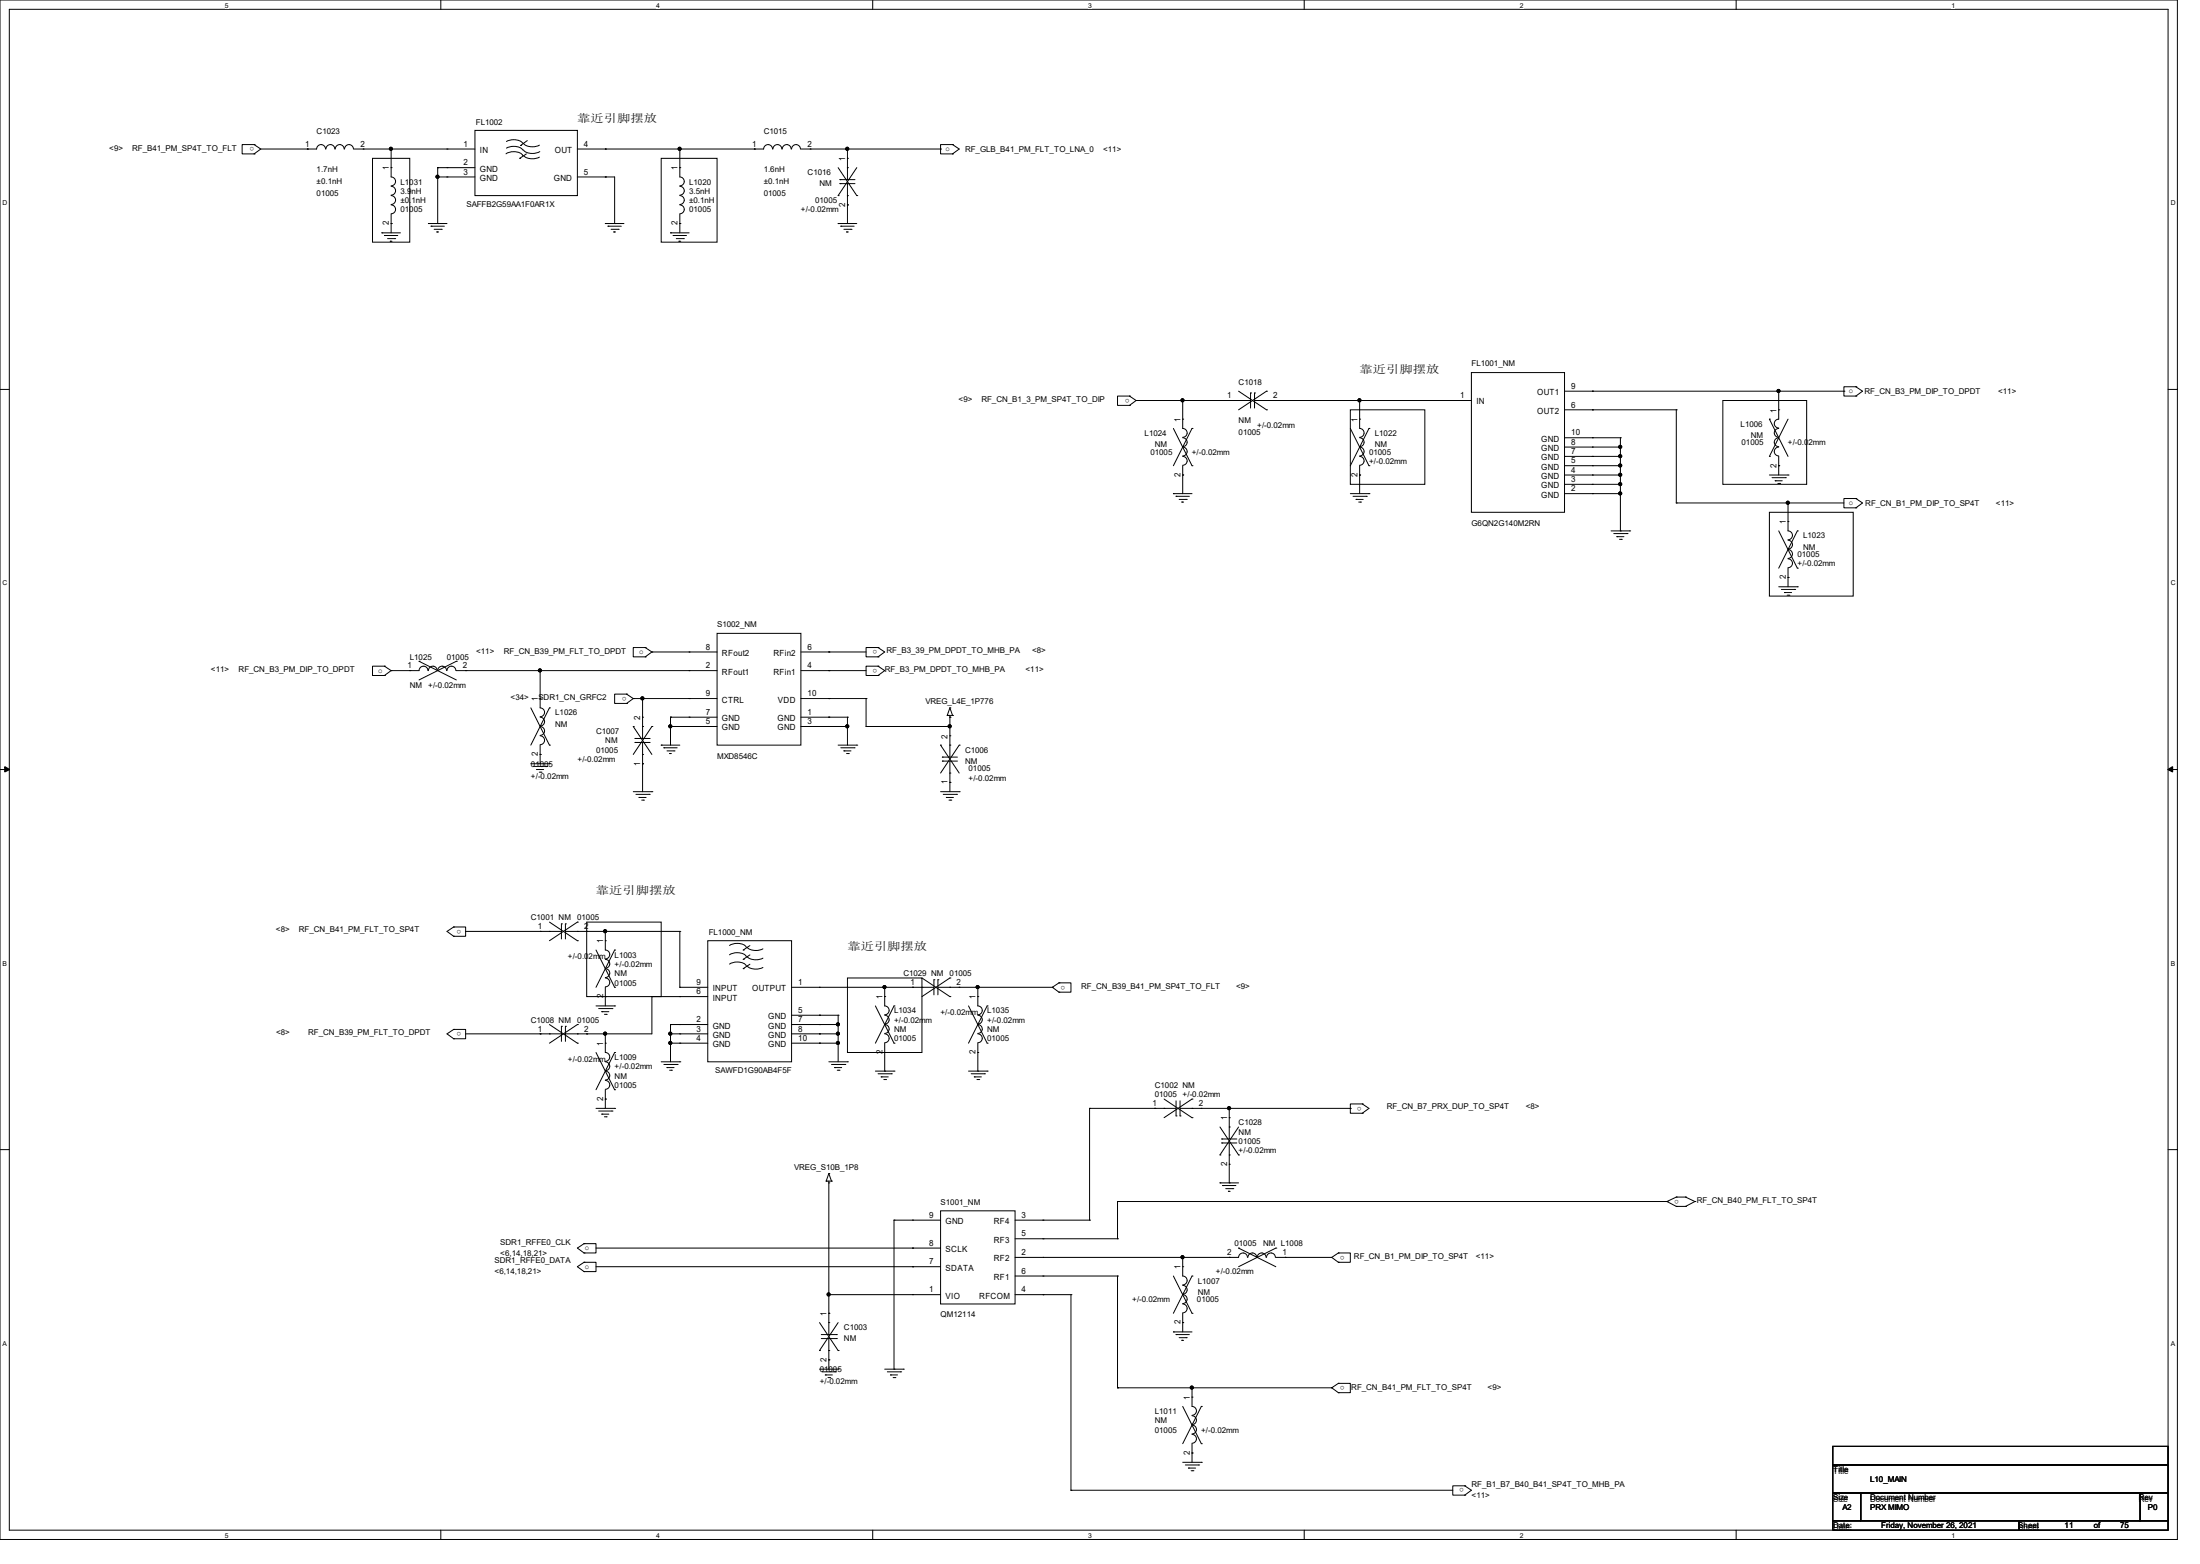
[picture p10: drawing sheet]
<svg xmlns="http://www.w3.org/2000/svg" width="210mm" height="149mm" viewBox="0 0 210 149" stroke-linecap="round" stroke-linejoin="round" font-family="sans-serif">
<path d="M0 0h207.9v146.9h-207.9zM.9 .9h206.1v145.2h-206.1z" fill="none" stroke="#000" stroke-width=".1"/>
<g fill="#fff">
<path d="M21.5 .1h.3v.7h-.3z"/>
<path d="M21.5 146.2h.3v.7h-.3z"/>
</g>
<path d="M42.1 0v.9M42.1 146v.9" fill="none" stroke="#000" stroke-width=".1"/>
<g fill="#fff">
<path d="M62.7 .1h.3v.7h-.3z"/>
<path d="M62.7 146.2h.3v.7h-.3z"/>
</g>
<path d="M83.3 0v.9M83.3 146v.9" fill="none" stroke="#000" stroke-width=".1"/>
<g fill="#fff">
<path d="M103.9 .1h.3v.7h-.3z"/>
<path d="M103.9 146.2h.3v.7h-.3z"/>
</g>
<path d="M124.5 0v.9M124.5 146v.9" fill="none" stroke="#000" stroke-width=".1"/>
<g fill="#fff">
<path d="M145.1 .1h.3v.7h-.3z"/>
<path d="M145.1 146.2h.3v.7h-.3z"/>
</g>
<path d="M165.7 0v.9M165.7 146v.9" fill="none" stroke="#000" stroke-width=".1"/>
<g fill="#fff">
<path d="M186.3 .1h.3v.7h-.3z"/>
<path d="M186.3 146.2h.3v.7h-.3z"/>
<path d="M.3 19h.4v.7h-.4z"/>
<path d="M207.2 19h.5v.7h-.5z"/>
<path d="M.3 55.3h.4v.7h-.4z"/>
<path d="M207.2 55.3h.5v.7h-.5z"/>
</g>
<path d="M0 37.2h.9M207 37.2h.9" fill="none" stroke="#000" stroke-width=".1"/>
<g fill="#fff">
<path d="M.3 91.6h.4v.7h-.4z"/>
<path d="M207.2 91.6h.4v.7h-.4z"/>
</g>
<path d="M0 73.4h.9M207 73.4h.9" fill="none" stroke="#000" stroke-width=".1"/>
<path d="M.5 73.2l.4 .2-.4 .3zM207 73.4l.4-.2v.5z" fill="#000" stroke="#000" stroke-width=".13"/>
<g fill="#fff">
<path d="M.3 127.8h.3v.8h-.3z"/>
<path d="M207.2 127.8h.4v.8h-.4z"/>
</g>
<g fill="none" stroke="#000" stroke-width=".1">
<path d="M24.3 13.8l.6 .4M24.3 14.7h.1M24.3 13.8h.1M24.3 13.8h-1.2v.9h1.2M24.9 14.2h5.3a.42 .42 0 0 1 .4-.4 .42 .42 0 0 1 .5 .4M24.9 14.2l-.6 .5M29.3 14.2h.1M31.1 14.2a.42 .42 0 0 1 .4-.4 .42 .42 0 0 1 .5 .4M32 14.2a.42 .42 0 0 1 .4-.4 .42 .42 0 0 1 .5 .4M32.9 14.2a.42 .42 0 0 1 .4-.4 .42 .42 0 0 1 .4 .4M33.8 14.2h11.5M34.7 14.2h.1"/>
<path d="M35.6 15.1h3.5v8h-3.5zM37.3 16h.1M37.3 17.8a.42 .42 0 0 1 .5 .4 .42 .42 0 0 1-.5 .4M37.3 18.7a.42 .42 0 0 1 .5 .4 .42 .42 0 0 1-.5 .4M37.3 19.6a.42 .42 0 0 1 .5 .4 .42 .42 0 0 1-.5 .4M37.3 14.2v2.7a.42 .42 0 0 1 .5 .4 .42 .42 0 0 1-.5 .4M37.3 14.2h.1M41.8 16h3.5M41.8 16.9h3.5M41.8 16h.1M41.8 16.9h.1M41.8 16v5.3"/>
<path d="M42.7 14.2h.1M42.7 16h.1M42.7 16.9h.1M45.3 12.4h9.8v6.3h-9.8zM48.3 14.7a1.27 1.27 0 0 1 1.6 .2M48.3 13.5l.5-.1a1.19 1.19 0 0 1 1.1 .3M48.3 14.1l.5-.1a1.19 1.19 0 0 1 1.1 .3M49.6 15.1h.1M49.7 13.9h.1M50 13.7a1.27 1.27 0 0 0 1.5 .2M50 14.3a1.27 1.27 0 0 0 1.5 .2M50 14.9a1.38 1.38 0 0 0 1.5 .1"/>
<path d="M50.2 14.7l-.6 .4M50.3 13.4l-.6 .5M55.1 14.2h17.8a.42 .42 0 0 1 .4-.4 .42 .42 0 0 1 .4 .4M55.1 16.9h3.6v4.4M57.8 14.2h.1M57.8 16.9h.1M63.1 15.1h5.4v8h-5.4zM64.9 17.8a.42 .42 0 0 1 .4 .4 .42 .42 0 0 1-.4 .4M64.9 18.7a.42 .42 0 0 1 .4 .4 .42 .42 0 0 1-.4 .4M64.9 19.6a.42 .42 0 0 1 .4 .4 .42 .42 0 0 1-.4 .4M64.9 14.2v2.7a.42 .42 0 0 1 .4 .4 .42 .42 0 0 1-.4 .4M64.9 16h.1"/>
<path d="M64.9 14.2h.1M72 14.2h.1M73.8 14.2a.42 .42 0 0 1 .4-.4 .42 .42 0 0 1 .4 .4M74.7 14.2a.42 .42 0 0 1 .4-.4 .42 .42 0 0 1 .4 .4M75.6 14.2a.42 .42 0 0 1 .4-.4 .42 .42 0 0 1 .4 .4M76.5 14.2h13.3M77.3 14.2h.1M80 18.7h.1M80 16l1.8 2.7M80.2 17.1h.1M80.2 17.5h.1M80.2 17.1h1.4"/>
<path d="M80.2 17.5h1.4M80.9 16h.1M80.9 18.7h.1M80.9 15.1h.1M80.9 19.6h.1M80.9 17.5v3.8M80.9 14.2h.1M80.9 14.2v2.9M81.8 18.7h.1M81.8 16l-1.8 2.7M89.8 14.2h.1M90.9 13.8l.7 .4-.7 .5"/>
<path d="M90.9 13.8h.1M90.9 14.7h.1M90.9 13.8h-1.1v.9h1.1M36.4 22.2h.1M36.4 22.2h1.8M36.7 22.5h1.3M36.7 22.5h.1M37 22.8h.7M37.3 23h.1M37.3 21.3h.1M37.3 20.4v1.8M37.7 22.8h.1"/>
<path d="M40.9 21.3h.1M40.9 21.3h1.8M41.1 21.6h1.3M41.1 21.6h.1M41.4 21.9h.7M41.7 22.1h.1M41.7 22.1h.2M41.8 21.3h.1M42.1 21.9h.1M57.8 21.3h1.8M57.8 21.3h.1M58 21.6h1.3"/>
<path d="M58 21.6h.1M58.3 21.9h.7M58.6 22.1h.2M58.6 22.1h.1M58.7 21.3h.1M59 21.9h.1M64 22.2h1.8M64 22.2h.1M64.3 22.5h1.2M64.3 22.5h.1M64.6 22.8h.6M64.8 23h.2"/>
<path d="M64.8 23h.1M64.9 21.3h.1M64.9 20.4v1.8M65.2 22.8h.1M80 21.3h1.8M80 21.3h.1M80.3 21.6h1.2M80.3 21.6h.1M80.6 21.9h.6M80.8 22.1h.2M80.8 22.1h.1M81.2 21.9h.1"/>
<path d="M107.8 37.8l.7 .4M107.8 38.7h.1M107.8 37.8h.1M107.8 37.8h-1.1v.9h1.1M108.5 38.2h.1M108.5 38.2l-.7 .5M108.5 38.2h10.9M112.9 38.2v2.7a.42 .42 0 0 1 .4 .4 .42 .42 0 0 1-.4 .4M112.9 38.2h.1M117.3 38.2h.1M118.2 38.2h.1M118.2 37.3l2.7 1.8"/>
<path d="M119.4 37.5h.1M119.4 37.5v1.4M119.8 37.5h.1M119.8 37.5v1.4M119.8 38.2h20.7M120.9 38.2h.1M120.9 39.1h.1M120.9 37.3h.1M120.9 37.3l-2.7 1.8M121.8 38.2h.1M128.9 39.1h7.1v7.1h-7.1zM129.8 38.2v2.7a.42 .42 0 0 1 .4 .4 .42 .42 0 0 1-.4 .4"/>
<path d="M129.8 38.2h.1M137.8 38.2h.1M140.5 35.6h8.9v13.3h-8.9zM149.4 37.3h26.6M149.4 39.1h10.6M152 37.3h.1M152 39.1h.1M160 39.1h.1M160 39.1v8.9M164.5 38.2h8v8h-8zM169.8 39.1h.1M169.8 37.3v2.7a.42 .42 0 0 0-.4 .4 .42 .42 0 0 0 .4 .5"/>
<path d="M169.8 37.3h.1M176 37.3h.1M177.2 36.9l.6 .4-.6 .5M177.2 36.9h.1M177.2 37.8h.1M177.2 36.9h-1.2v.9h1.2M112 47.1h.1M112 40.9l1.8 3.5M112 47.1h1.8M112.3 47.4h.1M112.3 47.4h1.2M112.6 47.7h.6"/>
<path d="M112.8 47.9h.1M112.8 47.9h.2M112.9 40h.1M112.9 45.3h.1M112.9 44.5v2.6M112.9 41.8a.42 .42 0 0 1 .4 .4 .42 .42 0 0 1-.4 .4M112.9 42.7a.42 .42 0 0 1 .4 .4 .42 .42 0 0 1-.4 .4M112.9 43.6a.42 .42 0 0 1 .4 .4 .42 .42 0 0 1-.4 .4M113.2 47.7h.1M113.8 40.9l-1.8 3.6M113.8 40.9h.1M113.8 44.5h.1"/>
<path d="M128.9 47.1h1.8M128.9 40.9l1.8 3.5M129.2 47.4h1.2M129.5 47.7h.1M129.5 47.7h.6M129.7 47.9h.2M129.8 41.8a.42 .42 0 0 1 .4 .4 .42 .42 0 0 1-.4 .4M129.8 42.7a.42 .42 0 0 1 .4 .4 .42 .42 0 0 1-.4 .4M129.8 43.6a.42 .42 0 0 1 .4 .4 .42 .42 0 0 1-.4 .4M129.8 40h.1M129.8 45.3h.1M129.8 44.5v2.6"/>
<path d="M129.9 47.9h.1M130.4 47.4h.1M130.7 40.9l-1.8 3.6M130.7 47.1h.1M130.7 40.9h.1M130.7 44.5h.1M149.4 47.1h5.3M149.4 45.3h5.3M149.4 46.2h5.3M149.4 44.5h5.3M149.4 43.6h5.3M149.4 42.7h5.3"/>
<path d="M149.4 41.8h5.3M152 47.1h.1M152 46.2h.1M152 45.3h.1M152 44.5h.1M152 43.6h.1M152 42.7h.1M152 41.8h.1M153.8 50.7h1.8M154.1 50.9h1.2M154.3 51.2h.1M154.3 51.2h.7"/>
<path d="M154.6 51.5h.2M154.7 43.6h.1M154.7 44.5h.1M154.7 45.3h.1M154.7 46.2h.1M154.7 41.8h.1M154.7 42.7h.1M154.7 47.1h.1M154.7 50.7h.1M154.7 41.8v8.9M154.8 51.5h.1M155.3 50.9h.1"/>
<path d="M155.6 50.7h.1M160 48h16M160 48h.1M168.9 40h.1M168.9 43.6h.1M168.9 45.3h1.8M168.9 40l1.8 3.6M168.9 48.9h8v8h-8zM169.2 45.6h1.2M169.5 45.9h.1M169.5 45.9h.6M169.7 46.1h.2"/>
<path d="M169.8 40.9a.42 .42 0 0 0-.4 .4 .42 .42 0 0 0 .4 .4M169.8 41.8a.42 .42 0 0 0-.4 .4 .42 .42 0 0 0 .4 .4M169.8 42.7a.42 .42 0 0 0-.4 .4 .42 .42 0 0 0 .4 .4M169.8 44.5h.1M169.8 56h1.8M169.8 50.7l1.8 3.5M169.8 43.6v1.7M169.9 46.1h.1M170.1 56.3h1.2M170.3 56.6h.7M170.3 56.6h.1M170.4 45.6h.1"/>
<path d="M170.6 56.8h.2M170.7 45.3h.1M170.7 49.8h.1M170.7 55.1h.1M170.7 54.2v1.8M170.7 40l-1.8 3.6M170.7 51.6a.42 .42 0 0 1 .4 .4 .42 .42 0 0 1-.4 .4M170.7 52.5a.42 .42 0 0 1 .4 .4 .42 .42 0 0 1-.4 .4M170.7 53.3a.42 .42 0 0 1 .4 .5 .42 .42 0 0 1-.4 .4M170.7 48v2.7a.42 .42 0 0 1 .4 .4 .42 .42 0 0 1-.4 .4M170.7 48h.1M170.8 56.8h.1"/>
<path d="M171.3 56.3h.1M171.6 56h.1M171.6 50.7h.1M171.6 54.2h.1M171.6 50.7l-1.8 3.5M177.2 47.6l.6 .4-.6 .5M177.2 47.6h.1M177.2 48.5h.1M177.2 47.6h-1.2v.9h1.2M36.7 63.6l.6 .4M36.7 63.6h.1M36.7 64.5h.1"/>
<path d="M36.7 63.6h-1.1v.9h1.1M37.3 64l-.6 .5M37.3 64h.1M37.3 64h2.7a.42 .42 0 0 1 .4-.4 .42 .42 0 0 1 .5 .4M39.1 64h.1M40 63.1h.1M40 63.1l3.6 1.8M40.9 64a.42 .42 0 0 1 .4-.4 .42 .42 0 0 1 .4 .4M41.8 64a.42 .42 0 0 1 .4-.4 .42 .42 0 0 1 .4 .4M42.7 64a.42 .42 0 0 1 .4-.4 .42 .42 0 0 1 .4 .4M43.6 63.1l-3.6 1.8M43.6 63.1h.1"/>
<path d="M43.6 64h24.9M44.5 64h.1M50.7 67.6l1.8 3.5M50.7 72.9h1.8M50.9 73.2h1.3M51.2 73.4h.7M51.2 73.4h.1M51.5 73.7h.1M51.6 68.5a.42 .42 0 0 1 .4 .4 .42 .42 0 0 1-.4 .4M51.6 69.3a.42 .42 0 0 1 .4 .5 .42 .42 0 0 1-.4 .4M51.6 70.2a.42 .42 0 0 1 .4 .5 .42 .42 0 0 1-.4 .4M51.6 66.7h.1"/>
<path d="M51.6 72h.1M51.6 71.1v1.8M51.6 64v3.6a.42 .42 0 0 1 .4 .4 .42 .42 0 0 1-.4 .4M51.6 64h.1M51.6 73.7h.1M52.2 73.2h.1M52.5 67.6h.1M52.5 71.1h.1M52.5 67.6l-1.8 3.5M52.5 72.9h.1M59.8 67.1h.1M59.8 66.3h.1"/>
<path d="M59.8 66.3h-1.1v.8h1.1M59.8 66.3l.7 .4M60.5 69.3l1.7 2.7M60.5 69.3h.1M60.5 75.6h1.7M60.5 66.7l-.7 .4M60.5 66.7h.1M60.5 66.7h8M60.6 70.9h.1M60.6 70.5h.1M60.6 70.9h1.5M60.6 70.5h1.5"/>
<path d="M60.7 75.8h1.3M61 76.1h.7M61 76.1h.1M61.3 76.4h.1M61.3 72h.1M61.3 69.3h.1M61.3 72.9h.1M61.3 68.5h.1M61.3 70.9v4.7M61.3 66.7h.1M61.3 66.7v3.8M61.4 76.4h.1"/>
<path d="M61.6 61.8l.6 .4M61.6 61.8h.1M61.6 62.7h.1M61.6 61.8h-1.1v.9h1.1M62 75.8h.1M62.2 75.6h.1M62.2 69.3h.1M62.2 62.2l-.6 .5M62.2 69.3l-1.7 2.7M62.2 62.2h.1M62.2 62.2h6.3M63.1 71.1h.1"/>
<path d="M63.1 71.1h1.8M63.4 71.4h.1M63.4 71.4h1.2M63.7 71.7h.6M63.9 71.9h.2M63.9 71.9h.1M64 68.5h4.5M64 69.3h4.5M64 68.5h.1M64 69.3h.1M64 68.5v2.6M64.3 71.7h.1"/>
<path d="M65.8 64h.1M65.8 69.3h.1M65.8 68.5h.1M65.8 62.2h.1M65.8 66.7h.1M68.5 60.5h8v10.6h-8zM76.5 64h6.2M76.5 68.5h4.4M76.5 69.3h4.4M76.5 62.2h6.2M76.5 66.7h6.2M79.1 68.5h.1"/>
<path d="M79.1 69.3h.1M79.1 64h.1M79.1 62.2h.1M79.1 66.7h.1M80 71.1h1.8M80.3 71.4h1.2M80.6 71.7h.6M80.6 71.7h.1M80.8 71.9h.2M80.9 69.3h.1M80.9 68.5h.1M80.9 68.5v2.6"/>
<path d="M81 71.9h.1M81.5 71.4h.1M81.8 71.1h.1M82.7 66.7h.1M82.7 66.7v2.6M82.7 69.3h.1M82.7 69.3h8M83.8 63.6l.7 .4-.7 .5M83.8 61.8l.7 .4-.7 .5M83.8 64.5h.1M83.8 63.6h.1M83.8 63.6h-1.1v.9h1.1"/>
<path d="M83.8 62.7h.1M83.8 61.8h.1M83.8 61.8h-1.1v.9h1.1M89.8 75.6h1.8M89.8 71.1l1.8 2.7M89.8 71.1h.1M90 72.6h1.4M90 72.3h1.4M90 72.6h.1M90 72.3h.1M90 75.8h1.3M90.3 76.1h.1"/>
<path d="M90.3 76.1h.7M90.4 68.3h.1M90.4 68.3h.5M90.6 76.4h.2M90.7 68.5h.1M90.7 67.6h.1M90.7 73.8h.1M90.7 71.1h.1M90.7 74.7h.1M90.7 70.2h.1M90.7 68.3v4M90.7 72.6v3"/>
<path d="M90.7 67.6l-.3 .7M90.7 67.6l.2 .7M90.7 69.3h.1M90.8 76.4h.1M90.9 68.3h.1M91.3 75.8h.1M91.6 75.6h.1M91.6 71.1h.1M91.6 71.1l-1.8 2.7M43.3 98.3l-.6 .4 .6 .4M43.3 88.5l-.6 .4 .6 .5M43.3 99.1h.1"/>
<path d="M43.3 98.3h.1M43.3 98.3h1.2v.8h-1.2M43.3 89.4h.1M43.3 88.5h.1M43.3 88.5h1.2v.9h-1.2M44.5 88.9h9.1M44.5 98.7h9.1M51.6 88.9h.1M51.6 98.7h.1M52.5 88.9h.1M52.5 88l2.6 1.8M52.5 98.7h.1"/>
<path d="M52.5 97.8l2.6 1.8M53.6 88.2h.1M53.6 88.2v1.4M53.6 98h.1M53.6 98v1.4M54 88.2h.1M54 88.2v1.4M54 88.9h10.9M54 98h.1M54 98v1.4M55.1 88l-2.6 1.8M55.1 88.9h.1"/>
<path d="M55.1 89.8h.1M55.1 88h.1M55.1 97.8l-2.6 1.8M55.1 98.7h.1M55.1 99.6h.1M55.1 97.8h.1M56 88.9h.1M56 98.7h.1M56 88h7.1v7.1h-7.1zM56.9 96h1.8M56.9 90.7l1.8 3.5M57.2 96.3h1.2"/>
<path d="M57.4 96.6h.7M57.4 96.6h.1M57.7 96.8h.2M57.8 91.6a.42 .42 0 0 1 .4 .4 .42 .42 0 0 1-.4 .4M57.8 92.5a.42 .42 0 0 1 .4 .4 .42 .42 0 0 1-.4 .4M57.8 93.3a.42 .42 0 0 1 .4 .5 .42 .42 0 0 1-.4 .4M57.8 99.6h.1M57.8 88.9v1.8a.42 .42 0 0 1 .4 .4 .42 .42 0 0 1-.4 .4M57.8 89.8h.1M57.8 95.1h.1M57.8 88.9h.1M57.8 94.2v1.8"/>
<path d="M57.8 98.7v1.8a.42 .42 0 0 1 .4 .4 .42 .42 0 0 1-.4 .4M57.8 98.7h.1M57.9 96.8h.1M58.4 96.3h.1M58.7 90.7l-1.8 3.5M58.7 96h.1M58.7 90.7h.1M58.7 94.2h.1M62.2 95.1h.1M62.2 95.1v3.6h-8.2M62.2 95.1h5.4M64 98.7h.1"/>
<path d="M64 99.6h.1M64 98.7h3.6M64 99.6h3.6M64 97.8h.1M64 97.8v3.5M64 97.8h3.6M64.9 94.2h2.7M64.9 97.8h.1M64.9 98.7h.1M64.9 99.6h.1M64.9 95.1h.1M64.9 94.2h.1"/>
<path d="M64.9 88.9h.1M64.9 88.9v5.3M67.6 89.8h8v11.5h-8zM69.6 90.2a1.27 1.27 0 0 1 1.6 .2M69.6 91.1a1.27 1.27 0 0 1 1.6 .2M69.6 92a1.27 1.27 0 0 1 1.6 .2M71 90.7h.1M71 91.6h.1M71 92.5h.1M71.3 90.4a1.38 1.38 0 0 0 1.5 .2M71.3 91.3a1.38 1.38 0 0 0 1.5 .2M71.3 92.2a1.38 1.38 0 0 0 1.5 .1"/>
<path d="M71.6 90.3l-.6 .4M71.6 91.1l-.6 .5M71.6 92l-.6 .5M75.6 98.7h4.4M75.6 94.2h13.6M75.6 97.8h4.4M75.6 99.6h4.4M75.6 96.9h4.4M78.2 94.2h.1M78.2 96.9h.1M78.2 97.8h.1M78.2 98.7h.1"/>
<path d="M78.2 99.6h.1M80 96.9h.1M80 96.9v4.4M80 97.8h.1M80 98.7h.1M80 99.6h.1M80.9 93.3h7.1v7.2h-7.1zM83.6 96l1.7 3.6M84.5 95.1h.1M84.5 99.6v2.6M84.5 96.9a.42 .42 0 0 1 .4 .4 .42 .42 0 0 1-.4 .4M84.5 97.8a.42 .42 0 0 1 .4 .4 .42 .42 0 0 1-.4 .4"/>
<path d="M84.5 98.7a.42 .42 0 0 1 .4 .4 .42 .42 0 0 1-.4 .4M84.5 94.2v1.8a.42 .42 0 0 1 .4 .4 .42 .42 0 0 1-.4 .5M84.5 94.2h.1M85.3 96h.1M85.3 99.6h.1M85.3 96l-1.7 3.6M87.1 94.2h.1M88 94.2h.1M88 93.3l2.7 1.8M89.2 93.5h.1M89.2 93.5v1.5M89.5 93.5h.1"/>
<path d="M89.5 93.5v1.5M89.5 94.2h11M90.7 93.3l-2.7 1.8M90.7 94.2h.1M90.7 95.1h.1M90.7 93.3h.1M91.6 94.2h.1M92.5 96l1.7 3.6M93.3 95.1h.1M93.3 99.6v2.6M93.3 96.9a.42 .42 0 0 1 .5 .4 .42 .42 0 0 1-.5 .4M93.3 97.8a.42 .42 0 0 1 .5 .4 .42 .42 0 0 1-.5 .4"/>
<path d="M93.3 98.7a.42 .42 0 0 1 .5 .4 .42 .42 0 0 1-.5 .4M93.3 94.2v1.8a.42 .42 0 0 1 .5 .4 .42 .42 0 0 1-.5 .5M93.3 94.2h.1M94.2 96l-1.7 3.6M94.2 96h.1M94.2 99.6h.1M100.5 94.2l.6 .5M100.5 94.2h.1M101.1 94.7h.1M101.1 93.8h.1M101.1 93.8h1.1v.9h-1.1M101.1 93.8l-.6 .4"/>
<path d="M0 109.7h.9M55.8 118.7h.1M55.8 119.6h.1M55.8 118.7h1.1v.9h-1.1M55.8 118.7l-.7 .4 .7 .5M56.9 100.5l1.8 3.5M56.9 105.8h1.8M56.9 119.1h32.9M57.2 106h1.2M57.4 106.3h.7M57.4 106.3h.1M57.7 106.6h.2"/>
<path d="M57.8 101.3a.42 .42 0 0 1 .4 .5 .42 .42 0 0 1-.4 .4M57.8 102.2a.42 .42 0 0 1 .4 .5 .42 .42 0 0 1-.4 .4M57.8 103.1a.42 .42 0 0 1 .4 .4 .42 .42 0 0 1-.4 .5M57.8 104.9h.1M57.8 104v1.8M57.9 106.6h.1M58.4 106h.1M58.7 100.5l-1.8 3.5M58.7 100.5h.1M58.7 104h.1M58.7 105.8h.1M63.1 101.3h1.8"/>
<path d="M63.4 101.6h1.2M63.7 101.9h.6M63.7 101.9h.1M63.9 102.2h.2M64.1 102.2h.1M64.6 101.6h.1M64.9 101.3h.1M78.9 112.7h.1M78.9 112.7h.5M79.1 101.3h1.8M79.1 112.9h.1M79.1 112h.1"/>
<path d="M79.1 112.7v14.7M79.1 112l-.2 .7M79.1 112l.3 .7M79.4 101.6h1.2M79.4 112.7h.1M79.7 101.9h.6M79.7 101.9h.1M79.9 102.2h.2M80.1 102.2h.1M80.6 101.6h.1M80.9 101.3h.1M83.6 102.2h1.7"/>
<path d="M83.8 102.5h1.3M84.1 102.8h.7M84.1 102.8h.1M84.4 103h.1M84.5 100.5h.1M84.5 102.2h.1M84.5 103h.1M85.1 102.5h.1M85.3 102.2h.1M85.3 116.5h.1M85.3 116.5v14.2M85.3 116.5h4.5"/>
<path d="M87.1 119.1h.1M87.1 116.5h.1M89.8 115.6h7.1v8.9h-7.1zM92.5 102.2h1.7M92.7 102.5h1.3M93 102.8h.7M93 102.8h.1M93.3 103h.1M93.3 100.5h.1M93.3 102.2h.1M93.4 103h.1M94 102.5h.1"/>
<path d="M94.2 102.2h.1M96.9 116.5h7.1M96.9 118.2h9.8M99.6 116.5h.1M99.6 118.2h.1M104 116.5h.1M104 105.8h.1M104 105.8h8.3M104 105.8v10.7M106.7 118.2h.1M106.7 114.7h.1M106.7 114.7v3.5"/>
<path d="M106.7 114.7h52.4M110.2 105.8h.1M111.1 105.8h.1M111.1 104.9l2.7 1.8M112.3 106.5h.1M112.3 105.1v1.4M112.6 106.5h.1M112.6 105.8h16.3M112.6 105.1v1.4M113.8 105.8h.1M113.8 104.9h.1M113.8 106.7h.1"/>
<path d="M113.8 104.9l-2.7 1.8M114.7 105.8h.1M116.5 112.9h.1M116.5 110.2h.1M116.5 107.6l1.7 2.6M116.5 112.9h1.7M116.6 108.7h1.5M116.6 109.1h1.5M116.6 108.7h.1M116.6 109.1h.1M116.7 113.2h.1M116.7 113.2h1.3"/>
<path d="M117 113.5h.7M117.3 113.7h.1M117.3 107.6h.1M117.3 110.2h.1M117.3 106.7h.1M117.3 111.1h.1M117.3 109.1v3.8M117.3 105.8h.1M117.3 112.9h.1M117.3 105.8v2.9M117.7 113.5h.1M118.2 119.1l3.6 1.8"/>
<path d="M118.2 110.2h.1M118.2 119.1h.1M118.2 107.6l-1.7 2.6M121.8 119.1h.1M121.8 119.1l-3.6 1.8M127.8 119.6l-.7 .4M127.8 119.6h.1M127.8 119.6h1.1v.9h-1.1M128.9 105.8h.1M130 105.4l.7 .4-.7 .5M130 106.3h.1M130 105.4h.1"/>
<path d="M130 105.4h-1.1v.9h1.1M159.1 114.7h.1M159.1 114.7l.9 .4M160 114.3l-.9 .4M160 115.1h.9M160 115.1h.1M160 114.3h.1M160 114.3h.9M160.9 115.1h.1M160.9 114.3h.1M160.9 114.3l.9 .4M161.8 114.7h.1"/>
<path d="M161.8 114.7l-.9 .4M207 109.7h.9M55.8 120.5h.1M55.8 121.4h.1M55.8 120.5h1.1v.9h-1.1M55.8 120.5l-.7 .4 .7 .5M56.9 120.9h32.9M78.2 128.9h.1M78.2 126.2l1.8 2.7M78.2 130.7h1.8M78.4 127.4h1.4M78.4 127.8h1.4"/>
<path d="M78.5 130.9h1.3M78.8 131.2h.7M78.8 131.2h.1M79 131.5h.2M79.1 126.2h.1M79.1 128.9h.1M79.1 125.3h.1M79.1 129.8h.1M79.1 127.8v2.9M79.1 123.6h.1M79.1 123.6h10.7M79.2 131.5h.1"/>
<path d="M79.8 130.9h.1M79.8 127.4h.1M79.8 127.8h.1M80 128.9h.1M80 126.2l-1.8 2.7M80 130.7h.1M84.5 130.7h1.7M84.7 130.9h1.3M85 131.2h.7M85 131.2h.1M85.3 131.5h.1M85.3 130.7h.1"/>
<path d="M85.4 131.5h.1M86 130.9h.1M86.2 130.7h.1M87.1 123.6h.1M87.1 120.9h.1M96.9 120h21.3a.42 .42 0 0 1 .5-.4 .42 .42 0 0 1 .4 .4M96.9 123.6h5.3M96.9 121.8h9.8M99.6 120h.1M99.6 123.6h.1M99.6 121.8h.1M102.2 123.6h.1"/>
<path d="M102.2 123.6v18.6M106.7 132.5h.1M106.7 121.8h.1M106.7 121.8v10.7M106.7 132.5h20.4M112 121.8l1.8 3.5M112 127.1h.1M112 127.1h1.8M112.3 127.4h.1M112.3 127.4h1.2M112.6 127.7h.6M112.8 127.9h.1"/>
<path d="M112.8 127.9h.2M112.9 120.9h.1M112.9 126.2h.1M112.9 134.2l1.8 3.6M112.9 125.3v1.8M112.9 122.7a.42 .42 0 0 1 .4 .4 .42 .42 0 0 1-.4 .4M112.9 123.6a.42 .42 0 0 1 .4 .4 .42 .42 0 0 1-.4 .4M112.9 124.5a.42 .42 0 0 1 .4 .4 .42 .42 0 0 1-.4 .4M112.9 120v1.8a.42 .42 0 0 1 .4 .4 .42 .42 0 0 1-.4 .4M112.9 120h.1M112.9 139.6h1.8M113.2 139.8h1.2"/>
<path d="M113.2 127.7h.1M113.8 121.8l-1.8 3.5M113.8 133.4h.1M113.8 138.7h.1M113.8 121.8h.1M113.8 125.3h.1M113.8 137.8v1.8M113.8 135.1a.42 .42 0 0 1 .4 .5 .42 .42 0 0 1-.4 .4M113.8 136a.42 .42 0 0 1 .4 .4 .42 .42 0 0 1-.4 .5M113.8 136.9a.42 .42 0 0 1 .4 .4 .42 .42 0 0 1-.4 .5M113.8 132.5v1.7a.42 .42 0 0 1 .4 .5 .42 .42 0 0 1-.4 .4M113.8 132.5h.1"/>
<path d="M114.4 139.8h.1M114.7 134.2h.1M114.7 137.8h.1M114.7 134.2l-1.8 3.6M114.7 139.6h.1M117.3 120h.1M119.1 120a.42 .42 0 0 1 .4-.4 .42 .42 0 0 1 .5 .4M120 120a.42 .42 0 0 1 .4-.4 .42 .42 0 0 1 .5 .4M120.9 120a.42 .42 0 0 1 .4-.4 .42 .42 0 0 1 .5 .4M121.8 120h5.3M122.7 120h.1M127.1 132.5l.7 .4"/>
<path d="M127.1 120l.7 .5M127.1 132.5h.1M127.8 132l-.7 .5M127.8 132.9h.1M127.8 132h.1M127.8 132h1.1v.9h-1.1M127.8 120.5h.1M175 138h32v1.8h-32zM175 139.8h32v2.7h-32zM102.2 142.2h.1M102.2 142.2h36.5M113.5 140.1h.6"/>
<path d="M113.5 140.1h.1M113.7 140.4h.2M113.9 140.4h.1M139.8 142.7h.1M139.8 141.8h.1M139.8 141.8h-1.1v.9h1.1M139.8 141.8l.7 .4-.7 .5M175 145.2h17.7v.9h-17.7zM175 142.5h2.6v2.7h-2.6zM177.6 142.5h26.7v2.7h-26.7zM192.7 145.2h14.3v.9h-14.3zM204.3 142.5h2.7v2.7h-2.7z"/>
</g>
<g fill="#000" stroke="#000" stroke-width=".1">
<circle cx="37.3" cy="14.2" r=".15"/>
<circle cx="41.8" cy="16.9" r=".15"/>
<circle cx="64.9" cy="14.2" r=".15"/>
<circle cx="80.9" cy="14.2" r=".15"/>
<circle cx="112.9" cy="38.2" r=".15"/>
<circle cx="129.8" cy="38.2" r=".15"/>
<circle cx="169.8" cy="37.3" r=".15"/>
<circle cx="154.7" cy="44.4" r=".15"/>
<circle cx="154.7" cy="45.3" r=".15"/>
<circle cx="154.7" cy="47.1" r=".15"/>
<circle cx="154.7" cy="43.5" r=".15"/>
<circle cx="154.7" cy="42.7" r=".15"/>
<circle cx="154.7" cy="46.2" r=".15"/>
<circle cx="170.7" cy="48" r=".15"/>
<circle cx="51.5" cy="64" r=".15"/>
<circle cx="61.3" cy="66.7" r=".15"/>
<circle cx="64" cy="69.3" r=".15"/>
<circle cx="80.9" cy="69.3" r=".15"/>
<circle cx="90.7" cy="69.3" r=".15"/>
<circle cx="57.8" cy="88.9" r=".15"/>
<circle cx="57.8" cy="98.7" r=".15"/>
<circle cx="64" cy="99.5" r=".15"/>
<circle cx="64" cy="98.7" r=".15"/>
<circle cx="80" cy="97.8" r=".15"/>
<circle cx="80" cy="99.5" r=".15"/>
<circle cx="80" cy="98.7" r=".15"/>
<circle cx="84.4" cy="94.2" r=".15"/>
<circle cx="93.3" cy="94.2" r=".15"/>
<circle cx="112.9" cy="120" r=".15"/>
<circle cx="117.3" cy="105.8" r=".15"/>
<circle cx="79.1" cy="123.5" r=".15"/>
<circle cx="113.8" cy="132.4" r=".15"/>
</g>
<g font-size="1.1">
<text x="55.1" y="11.6">靠近引脚摆放</text>
<text x="129.8" y="35.6">靠近引脚摆放</text>
<text x="56.9" y="85.4">靠近引脚摆放</text>
<text x="80.9" y="90.7">靠近引脚摆放</text>
</g>
<g font-size=".8">
<text x="45.4" y="11.9">FL1002</text>
<text x="10.4" y="14.4">&lt;9&gt;</text>
<text x="12.6" y="14.4">RF_B41_PM_SP4T_TO_FLT</text>
<text x="24.3" y="14.1" transform="rotate(-180 24.3 14.1)">o</text>
<text x="29.1" y="14">1</text>
<text x="30.2" y="12.7">C1023</text>
<text x="30.2" y="16.4">1.7nH</text>
<text x="30.2" y="17.5">±0.1nH</text>
<text x="34.4" y="14">2</text>
<text x="37.1" y="16.3" transform="rotate(-90 37.1 16.3)">1</text>
<text x="38.2" y="17.6">L1031</text>
<text x="44.2" y="14">1</text>
<text x="44.2" y="15.8">2</text>
<text x="44.2" y="16.7">3</text>
<text x="45.8" y="14.6">IN</text>
<text x="45.8" y="16.4">GND</text>
<text x="45.8" y="17.3">GND</text>
<text x="52.9" y="17.3">GND</text>
<text x="53" y="14.6">OUT</text>
<text x="55.7" y="16.7">5</text>
<text x="55.7" y="14">4</text>
<text x="64.7" y="16.3" transform="rotate(-90 64.7 16.3)">1</text>
<text x="65.8" y="17.6">L1020</text>
<text x="71.8" y="14">1</text>
<text x="72.9" y="12.7">C1015</text>
<text x="72.9" y="16.4">1.6nH</text>
<text x="72.9" y="17.5">±0.1nH</text>
<text x="77.1" y="14">2</text>
<text x="77.1" y="16.7">C1016</text>
<text x="78.2" y="17.8">NM</text>
<text x="80.7" y="15.4" transform="rotate(-90 80.7 15.4)">1</text>
<text x="90.3" y="14.4">o</text>
<text x="92.1" y="14.5">RF_GLB_B41_PM_FLT_TO_LNA_0</text>
<text x="105.3" y="14.5">&lt;11&gt;</text>
<text x="30.2" y="18.7">01005</text>
<text x="37.1" y="21.5" transform="rotate(-90 37.1 21.5)">2</text>
<text x="38.2" y="18.5">3.9nH</text>
<text x="38.2" y="19.4">±0.1nH</text>
<text x="38.2" y="20.3">01005</text>
<text x="44.5" y="19.7">SAFFB2G59AA1F0AR1X</text>
<text x="64.7" y="21.5" transform="rotate(-90 64.7 21.5)">2</text>
<text x="65.8" y="18.5">3.5nH</text>
<text x="65.8" y="19.4">±0.1nH</text>
<text x="65.8" y="20.3">01005</text>
<text x="72.9" y="18.7">01005</text>
<text x="76.5" y="20.3">+/-0.02mm</text>
<text x="77.8" y="19.4">01005</text>
<text x="80.7" y="19.7" transform="rotate(-90 80.7 19.7)">2</text>
<text x="140.5" y="35">FL1001_NM</text>
<text x="91.5" y="38.4">&lt;9&gt;</text>
<text x="93.7" y="38.4">RF_CN_B1_3_PM_SP4T_TO_DIP</text>
<text x="107.8" y="38.1" transform="rotate(-180 107.8 38.1)">o</text>
<text x="109.3" y="41.6">L1024</text>
<text x="112.7" y="40.3" transform="rotate(-90 112.7 40.3)">1</text>
<text x="117.1" y="38">1</text>
<text x="118.2" y="36.7">C1018</text>
<text x="118.2" y="40.4">NM</text>
<text x="118.2" y="41.5">01005</text>
<text x="120" y="40.9">+/-0.02mm</text>
<text x="121.5" y="38">2</text>
<text x="129.6" y="40.3" transform="rotate(-90 129.6 40.3)">1</text>
<text x="131.2" y="41.6">L1022</text>
<text x="139.4" y="38">1</text>
<text x="140.9" y="38.6">IN</text>
<text x="146.7" y="37.7">OUT1</text>
<text x="146.7" y="39.5">OUT2</text>
<text x="150" y="37.1">9</text>
<text x="150" y="38.9">6</text>
<text x="150" y="41.6">10</text>
<text x="166.2" y="40.7">L1006</text>
<text x="167.1" y="41.8">NM</text>
<text x="169.6" y="39.4" transform="rotate(-90 169.6 39.4)">1</text>
<text x="176.5" y="37.5">o</text>
<text x="178" y="37.6">RF_CN_B3_PM_DIP_TO_DPDT</text>
<text x="190.7" y="37.6">&lt;11&gt;</text>
<text x="109.8" y="43.4">01005</text>
<text x="110.2" y="42.7">NM</text>
<text x="112.7" y="45.5" transform="rotate(-90 112.7 45.5)">2</text>
<text x="113.8" y="43.4">+/-0.02mm</text>
<text x="129.6" y="45.5" transform="rotate(-90 129.6 45.5)">2</text>
<text x="130.7" y="43.4">01005</text>
<text x="130.7" y="44.3">+/-0.02mm</text>
<text x="131.2" y="42.7">NM</text>
<text x="147.1" y="47.5">GND</text>
<text x="147.1" y="46.6">GND</text>
<text x="147.1" y="45.7">GND</text>
<text x="147.1" y="44.8">GND</text>
<text x="147.1" y="43.9">GND</text>
<text x="147.1" y="43.1">GND</text>
<text x="147.1" y="42.2">GND</text>
<text x="150" y="46.9">2</text>
<text x="150" y="46">3</text>
<text x="150" y="45.1">4</text>
<text x="150" y="44.2">5</text>
<text x="150" y="43.3">7</text>
<text x="150" y="42.5">8</text>
<text x="166.3" y="42.5">01005</text>
<text x="169.6" y="44.6" transform="rotate(-90 169.6 44.6)">2</text>
<text x="170.7" y="42.5">+/-0.02mm</text>
<text x="140.5" y="50.2">G6QN2G140M2RN</text>
<text x="170.5" y="50" transform="rotate(-90 170.5 50)">1</text>
<text x="171.6" y="53.2">01005</text>
<text x="172.1" y="51.4">L1023</text>
<text x="172.1" y="52.5">NM</text>
<text x="176.5" y="48.2">o</text>
<text x="178.1" y="48.3">RF_CN_B1_PM_DIP_TO_SP4T</text>
<text x="190.5" y="48.3">&lt;11&gt;</text>
<text x="68.5" y="59.9">S1002_NM</text>
<text x="170.5" y="55.3" transform="rotate(-90 170.5 55.3)">2</text>
<text x="171.6" y="54.1">+/-0.02mm</text>
<text x="20.1" y="64.2">&lt;11&gt;</text>
<text x="22.8" y="64.2">RF_CN_B3_PM_DIP_TO_DPDT</text>
<text x="36.1" y="64.2">o</text>
<text x="38.9" y="63.8">1</text>
<text x="39.1" y="62.9">L1025</text>
<text x="39.1" y="65.6">NM</text>
<text x="40.9" y="65.6">+/-0.02mm</text>
<text x="42.7" y="62.9">01005</text>
<text x="44.2" y="63.8">2</text>
<text x="45.4" y="62.4">&lt;11&gt;</text>
<text x="48.1" y="62.4">RF_CN_B39_PM_FLT_TO_DPDT</text>
<text x="61" y="62.4">o</text>
<text x="67.4" y="63.8">2</text>
<text x="67.4" y="62">8</text>
<text x="68.9" y="64.4">RFout1</text>
<text x="68.9" y="62.6">RFout2</text>
<text x="73.8" y="64.4">RFin1</text>
<text x="73.8" y="62.6">RFin2</text>
<text x="77.1" y="63.8">4</text>
<text x="77.1" y="62">6</text>
<text x="83.7" y="63.8" transform="rotate(-180 83.7 63.8)">o</text>
<text x="83.7" y="62.1" transform="rotate(-180 83.7 62.1)">o</text>
<text x="84.5" y="64.2">RF_B3_PM_DPDT_TO_MHB_PA</text>
<text x="84.6" y="62.3">RF_B3_39_PM_DPDT_TO_MHB_PA</text>
<text x="97.9" y="64.2">&lt;11&gt;</text>
<text x="98.5" y="62.3">&lt;8&gt;</text>
<text x="48.7" y="66.8">&lt;34&gt;</text>
<text x="51.3" y="66.9" transform="rotate(-90 51.3 66.9)">1</text>
<text x="51.4" y="66.8">SDR1_CN_GRFC2</text>
<text x="53" y="68.3">L1026</text>
<text x="53" y="69.3">NM</text>
<text x="56.9" y="70.1">C1007</text>
<text x="56.9" y="71.8">01005</text>
<text x="57.8" y="71">NM</text>
<text x="59.8" y="66.5" transform="rotate(-180 59.8 66.5)">o</text>
<text x="61.1" y="68.7" transform="rotate(-90 61.1 68.7)">2</text>
<text x="67.4" y="69.1">5</text>
<text x="67.4" y="68.2">7</text>
<text x="67.4" y="66.5">9</text>
<text x="68.9" y="69.7">GND</text>
<text x="68.9" y="68.8">GND</text>
<text x="68.9" y="67.1">CTRL</text>
<text x="74.2" y="68.8">GND</text>
<text x="74.2" y="69.7">GND</text>
<text x="74.3" y="67.1">VDD</text>
<text x="77.1" y="68.2">1</text>
<text x="77.1" y="69.1">3</text>
<text x="77.1" y="66.5">10</text>
<text x="88.4" y="67.2">VREG_L4E_1P776</text>
<text x="90.5" y="70.5" transform="rotate(-90 90.5 70.5)">2</text>
<text x="92.1" y="71.8">C1006</text>
<text x="50.7" y="73.2">01005</text>
<text x="50.7" y="74.3">+/-0.02mm</text>
<text x="51.3" y="72.2" transform="rotate(-90 51.3 72.2)">2</text>
<text x="55.1" y="72.7">+/-0.02mm</text>
<text x="61.1" y="73.1" transform="rotate(-90 61.1 73.1)">1</text>
<text x="68.5" y="72.4">MXD8546C</text>
<text x="90.5" y="74.8" transform="rotate(-90 90.5 74.8)">1</text>
<text x="92.1" y="72.9">NM</text>
<text x="92.5" y="73.6">01005</text>
<text x="92.5" y="74.5">+/-0.02mm</text>
<text x="26.3" y="89">&lt;8&gt;</text>
<text x="28.5" y="89">RF_CN_B41_PM_FLT_TO_SP4T</text>
<text x="44" y="88.7" transform="rotate(-180 44 88.7)">o</text>
<text x="50.7" y="87.8">C1001 NM</text>
<text x="51.4" y="88.7">1</text>
<text x="55.1" y="87.8">01005</text>
<text x="55.8" y="88.7">2</text>
<text x="67.7" y="89.3">FL1000_NM</text>
<text x="54.2" y="91.6">+/-0.02mm</text>
<text x="57.6" y="95.3" transform="rotate(-90 57.6 95.3)">2</text>
<text x="57.6" y="90" transform="rotate(-90 57.6 90)">1</text>
<text x="58.7" y="91.4">L1003</text>
<text x="58.7" y="93.2">NM</text>
<text x="58.7" y="94.1">01005</text>
<text x="58.7" y="92.3">+/-0.02mm</text>
<text x="66.5" y="94.9">6</text>
<text x="66.5" y="94">9</text>
<text x="68" y="95.5">INPUT</text>
<text x="68" y="94.6">INPUT</text>
<text x="71.8" y="94.6">OUTPUT</text>
<text x="76.2" y="94">1</text>
<text x="84.2" y="95.4" transform="rotate(-90 84.2 95.4)">1</text>
<text x="86.2" y="93.2">C1029 NM</text>
<text x="86.9" y="94">1</text>
<text x="90.7" y="93.2">01005</text>
<text x="91.3" y="94">2</text>
<text x="93.1" y="95.4" transform="rotate(-90 93.1 95.4)">1</text>
<text x="101.7" y="94.1" transform="rotate(-180 101.7 94.1)">o</text>
<text x="103.2" y="94.4">RF_CN_B39_B41_PM_SP4T_TO_FLT</text>
<text x="118" y="94.4">&lt;9&gt;</text>
<text x="26.4" y="98.8">&lt;8&gt;</text>
<text x="29.4" y="98.8">RF_CN_B39_PM_FLT_TO_DPDT</text>
<text x="44" y="98.5" transform="rotate(-180 44 98.5)">o</text>
<text x="50.7" y="97.6">C1008 NM</text>
<text x="51.4" y="98.5">1</text>
<text x="54.2" y="101.3">+/-0.02mm</text>
<text x="55.1" y="97.6">01005</text>
<text x="55.8" y="98.5">2</text>
<text x="57.6" y="99.8" transform="rotate(-90 57.6 99.8)">1</text>
<text x="58.7" y="101.2">L1009</text>
<text x="66.5" y="97.6">2</text>
<text x="66.5" y="98.5">3</text>
<text x="66.5" y="99.3">4</text>
<text x="68" y="98.2">GND</text>
<text x="68" y="99.1">GND</text>
<text x="68" y="99.9">GND</text>
<text x="73.3" y="97.3">GND</text>
<text x="73.3" y="98.2">GND</text>
<text x="73.3" y="99.1">GND</text>
<text x="73.3" y="99.9">GND</text>
<text x="76.2" y="96.7">5</text>
<text x="76.2" y="97.6">7</text>
<text x="76.2" y="98.5">8</text>
<text x="76.2" y="99.3">10</text>
<text x="84.2" y="100.6" transform="rotate(-90 84.2 100.6)">2</text>
<text x="85.3" y="96.7">L1034</text>
<text x="85.3" y="98.5">NM</text>
<text x="85.3" y="99.4">01005</text>
<text x="85.3" y="97.6">+/-0.02mm</text>
<text x="89.8" y="96.9">+/-0.02mm</text>
<text x="93.1" y="100.6" transform="rotate(-90 93.1 100.6)">2</text>
<text x="94.2" y="96.7">L1035</text>
<text x="94.2" y="98.5">NM</text>
<text x="94.2" y="99.4">01005</text>
<text x="94.2" y="97.6">+/-0.02mm</text>
<text x="57.6" y="105.1" transform="rotate(-90 57.6 105.1)">2</text>
<text x="58.7" y="103">NM</text>
<text x="58.7" y="103.8">01005</text>
<text x="58.7" y="102.1">+/-0.02mm</text>
<text x="68.3" y="102.4">SAWFD1G90AB4F5F</text>
<text x="110" y="105.6">1</text>
<text x="110.2" y="103.8">C1002 NM</text>
<text x="110.2" y="104.7">01005</text>
<text x="112.9" y="104.7">+/-0.02mm</text>
<text x="114.4" y="105.6">2</text>
<text x="117.1" y="106.9" transform="rotate(-90 117.1 106.9)">1</text>
<text x="118.2" y="107.4">C1028</text>
<text x="130" y="105.6" transform="rotate(-180 130 105.6)">o</text>
<text x="132.4" y="105.9">RF_CN_B7_PRX_DUP_TO_SP4T</text>
<text x="145.6" y="105.9">&lt;8&gt;</text>
<text x="75.8" y="111.7">VREG_S10B_1P8</text>
<text x="117.1" y="111.3" transform="rotate(-90 117.1 111.3)">2</text>
<text x="118.2" y="108.3">NM</text>
<text x="118.2" y="109.2">01005</text>
<text x="118.2" y="110.1">+/-0.02mm</text>
<text x="47.8" y="118.8">SDR1_RFFE0_CLK</text>
<text x="47.8" y="119.8">&lt;6,14,18,21&gt;</text>
<text x="55.8" y="119.3">o</text>
<text x="88.7" y="118.9">8</text>
<text x="88.7" y="116.2">9</text>
<text x="89.8" y="115">S1001_NM</text>
<text x="90.3" y="119.5">SCLK</text>
<text x="90.3" y="116.8">GND</text>
<text x="94.9" y="116.8">RF4</text>
<text x="94.9" y="118.6">RF3</text>
<text x="97.5" y="119.8">2</text>
<text x="97.5" y="116.2">3</text>
<text x="97.5" y="118">5</text>
<text x="117.1" y="119.8">2</text>
<text x="117.8" y="119">01005</text>
<text x="120.6" y="119">NM L1008</text>
<text x="122.4" y="119.8">1</text>
<text x="128.4" y="119.8" transform="rotate(-180 128.4 119.8)">o</text>
<text x="160.3" y="114.5" transform="rotate(-180 160.3 114.5)">o</text>
<text x="162" y="114.8">RF_CN_B40_PM_FLT_TO_SP4T</text>
<text x="47.2" y="120.6">SDR1_RFFE0_DATA</text>
<text x="47.2" y="121.6">&lt;6,14,18,21&gt;</text>
<text x="55.8" y="121.1">o</text>
<text x="78.9" y="125.6" transform="rotate(-90 78.9 125.6)">1</text>
<text x="88.7" y="123.4">1</text>
<text x="88.7" y="120.7">7</text>
<text x="89.8" y="125.7">QM12114</text>
<text x="90.3" y="123.9">VIO</text>
<text x="90.3" y="121.3">SDATA</text>
<text x="93.5" y="123.9">RFCOM</text>
<text x="94.9" y="120.4">RF2</text>
<text x="94.9" y="122.2">RF1</text>
<text x="97.5" y="123.4">4</text>
<text x="97.5" y="121.6">6</text>
<text x="108.1" y="124.3">+/-0.02mm</text>
<text x="112.7" y="121.2" transform="rotate(-90 112.7 121.2)">1</text>
<text x="114.3" y="124.3">01005</text>
<text x="114.3" y="122.5">L1007</text>
<text x="114.3" y="123.6">NM</text>
<text x="116.1" y="121.6">+/-0.02mm</text>
<text x="129.3" y="120.2">RF_CN_B1_PM_DIP_TO_SP4T</text>
<text x="140.9" y="120.2">&lt;11&gt;</text>
<text x="78.2" y="131">01005</text>
<text x="78.9" y="130" transform="rotate(-90 78.9 130)">2</text>
<text x="80.6" y="127">C1003</text>
<text x="80.6" y="128">NM</text>
<text x="112.7" y="126.4" transform="rotate(-90 112.7 126.4)">2</text>
<text x="78.2" y="132.1">+/-0.02mm</text>
<text x="110.2" y="135">L1011</text>
<text x="110.2" y="135.8">NM</text>
<text x="110.2" y="136.7">01005</text>
<text x="113.6" y="133.6" transform="rotate(-90 113.6 133.6)">1</text>
<text x="114.7" y="136.7">+/-0.02mm</text>
<text x="128.4" y="132.3" transform="rotate(-180 128.4 132.3)">o</text>
<text x="129" y="132.6">RF_CN_B41_PM_FLT_TO_SP4T</text>
<text x="142" y="132.6">&lt;9&gt;</text>
<text x="113.6" y="138.9" transform="rotate(-90 113.6 138.9)">2</text>
<text x="139.7" y="142.1" transform="rotate(-180 139.7 142.1)">o</text>
<text x="140.5" y="141.9">RF_B1_B7_B40_B41_SP4T_TO_MHB_PA</text>
<text x="140.5" y="143">&lt;11&gt;</text>
<text x="175" y="140.7">Title</text>
<text x="175" y="143.3">Size</text>
<text x="178.5" y="143.3">Document Number</text>
<text x="178.5" y="141.4">L10_MAIN</text>
<text x="204.2" y="143.3">Rev</text>
<text x="175" y="146">Date:</text>
<text x="175.9" y="144.1">A2</text>
<text x="178.5" y="144.1">PRX MIMO</text>
<text x="179.6" y="145.9">Friday, November 26, 2021</text>
<text x="192.7" y="146">Sheet</text>
<text x="197.1" y="145.9">11</text>
<text x="199.9" y="145.9">of</text>
<text x="202.4" y="145.9">75</text>
<text x="205" y="144.1">P0</text>
</g>
<g font-size=".6">
<text x="21.5" y=".7">5</text>
<text x="62.7" y=".7">4</text>
<text x="103.9" y=".7">3</text>
<text x="145.1" y=".7">2</text>
<text x="186.3" y=".7">1</text>
<text x=".3" y="19.6">D</text>
<text x="207.2" y="19.6">D</text>
<text x=".3" y="55.9">C</text>
<text x="207.2" y="55.9">C</text>
<text x=".3" y="92.2">B</text>
<text x="207.2" y="92.2">B</text>
<text x=".3" y="128.4">A</text>
<text x="207.2" y="128.4">A</text>
<text x="21.5" y="146.8">5</text>
<text x="62.7" y="146.8">4</text>
<text x="103.9" y="146.8">3</text>
<text x="145.1" y="146.8">2</text>
<text x="186.3" y="146.8">1</text>
</g>
</svg>
